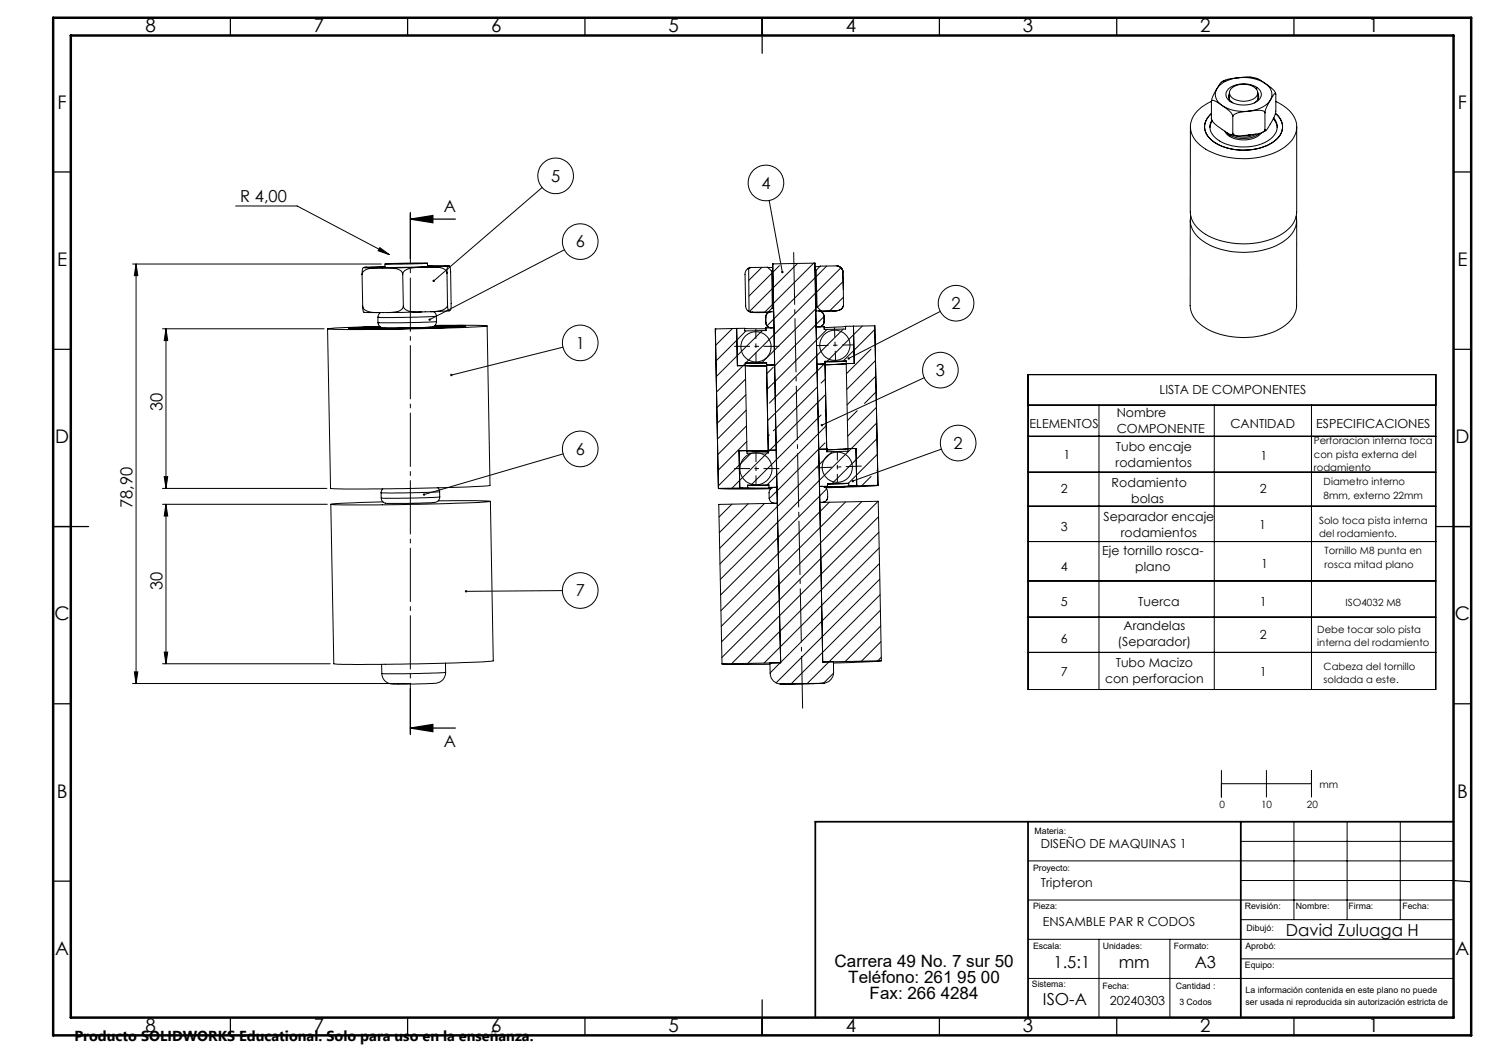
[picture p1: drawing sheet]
<svg xmlns="http://www.w3.org/2000/svg" width="420mm" height="297mm" viewBox="0 0 420 297" stroke-linecap="round" stroke-linejoin="round" font-family="sans-serif">
<g fill="none" stroke="#000" stroke-width=".28">
<path d="M335.8 35.8l-.1 24a8.7 8.7 0 0 0 6.2 7.2 22.4 22.4 0 0 0 20.6-1.6 7.2 7.2 0 0 0 3.3-5.6v-24M341.4 32.3a4.6 4.6 0 0 0 .8 7.6 16.1 16.1 0 0 0 17.3-.1 4.6 4.6 0 0 0 .3-7.8 4.6 4.6 0 0 1-.2 7.7 15.9 15.9 0 0 1-17.9-.2 4.6 4.6 0 0 1 0-7.5zM341.7 28.6a8.9 8.9 0 0 0-5.9 6.9 8.1 8.1 0 0 0 5.2 7.1 22.4 22.4 0 0 0 21.5-1.2 6.5 6.5 0 0 0-.2-11.4l-2.4-1.4M341.7 28.7v-.2a1.14 1.14 0 0 1 1.7 .4l1.3 .9M341.7 33.4a4.9 4.9 0 0 0 2.5 2.7l1.2 .9a2.44 2.44 0 0 0 2.3 .8v-.2M341.7 33.4l.1 .3M341.7 28.7v4.7M341.9 34.1l-.6 1.8M343.2 25a3.5 3.5 0 0 0 1.5 4.8M343.2 25l-1.1 2.2-.4 1.5M344.7 29.8a11.1 11.1 0 0 0 7.6 1.6M344.7 29.8a6.2 6.2 0 0 1 3 3"/>
<path d="M345 22.9l-.6 .4-1.2 1.7M345 22.9l.5 .1M345.4 37a6.4 6.4 0 0 0 6.9 2.3l2-.6 1.5-1.2M345.5 23l-1.6 1.2-.7 .8M345.9 37.4a7.7 7.7 0 0 0 9.5 .2M346.8 26.4l-.3 .7 .1 .7 1 1.1M346.8 26.2v1.9M347 28.6l.6 .3M347.1 37.9l1.7 .4M347.2 25.1a5.3 5.3 0 0 1 7.4 .3 2.12 2.12 0 0 1-2 2.9 5.3 5.3 0 0 1-5.6-1.4 1.53 1.53 0 0 1 .2-1.8zM347.6 28.9l.1 .1M347.7 32.8v4.8"/>
<path d="M349.3 21.9l-2.5 .4-1.8 .6M349.3 21.9l-1.5 .3-2.3 .8M349.3 21.9a11.6 11.6 0 0 1 7.5 1.6M352.3 31.4l-1.1 .1a4.1 4.1 0 0 0-3.5 1.3M352.3 31.4l2.5-.3a1.6 1.6 0 0 1 2 .7M352.7 38.1l-2 .2M352.8 21.8l2.1 .5 1.9 1.2M352.8 21.7l-3.5 .2M354.3 37.8a7.7 7.7 0 0 1-6.5 .3M354.6 24.7a2.29 2.29 0 0 1 1.2 2.3 2.29 2.29 0 0 1-1.8 1.9 7.7 7.7 0 0 1-7-.3M354.6 24.7a6.9 6.9 0 0 0-8.3 .7 2.11 2.11 0 0 0 .7 3.2M354.6 24.7l-.3 .3"/>
<path d="M354.8 26.4a1.89 1.89 0 0 1-1 2.6M354.8 26.2v1.9M356.8 36.6a3.1 3.1 0 0 1-3 1.3 13.3 13.3 0 0 1-5.8 .1l-.3-.4M356.8 31.8v4.8M356.8 23.5a3.5 3.5 0 0 1 1.6 4.7M356.8 23.5l2.3 1.8 .7 1M357 36.8l-1 .6M358.4 28.2a7.9 7.9 0 0 1-6.1 3.2M358.4 28.2l-1.2 2.2-.4 1.4M358.4 28.2l.7-1.3a.6 .6 0 0 1 .7-.6l.1 5.1a13.7 13.7 0 0 1-3 5.5l-.1-.3M359.2 33.5l.7 1.1 .4 1.4M359.3 33.3a4.1 4.1 0 0 1-1.5 6.3 13.8 13.8 0 0 1-14.9-.7 3.8 3.8 0 0 1-1.1-5"/>
<path d="M66.5 58.1h17.3l26 13.7M152.9 52.9l-30.6 26.3M217 56.5l3.7 20.2M37.4 74.5h70.2M38.4 74.5v118.3M38.4 74.5l.5 3.2h-1zM102.1 77.5l.2 8.8M102.6 75.5l5.2 .1M102.6 75.5a1.31 1.31 0 0 0-.5 1.5v.5M103.4 75.3l-.8 .2M107.1 75.4h.1M107.1 69.8l2.7 2-3.2-1.1z"/>
<path d="M107.8 75.6a8.4 8.4 0 0 1 5.4 .9l.4 .9M107.8 75.6h-1.5a4.5 4.5 0 0 0-4 1.2l-.2 .7M108.6 75.1l-6 .4M108.6 75.3l-1.5 .1M108.6 74.5v1M108.6 74.4l12-.2-7.4 .3zM113.6 77.4l.2 8.9M119.8 75.3l-1.7 .1a4.7 4.7 0 0 0-4.4 1.5l-.1 .5M119.8 75.3h3.2a2.71 2.71 0 0 1 3.1 1.7M119.8 75.3l-12 .3M120.6 74.9l5.9 .1M120.6 75l1.5 .1-8.5 .3h-6.5"/>
<path d="M120.6 74.2v1M125.6 75h1.1M126.1 77l.1 8.9M126.5 75l-6.7 .3M126.5 75v.1a1.77 1.77 0 0 0-.4 1.9M126.5 75l.4 .2 .2 1.3 .1 9.2a1.9 1.9 0 0 1-.3 1.9l-.4 .1-.1-.2-.2-1.6M159.2 70.4l-38 19.8M211.2 75.7l.8-.2 4.5-.1 1.2 1.1M211.2 75.7l-.8 .6-.3 .8 .2 9.2a1.63 1.63 0 0 0 1 1.5M211.2 75.7l.1 12.1M211.7 75.5l-.8 .3M214.9 75.4l-3.7 3.7"/>
<path d="M216.5 75.4l1.4 .1M217.7 76.5l.1 10.3-1.1 1.2M217.7 76.5h.2M217.7 77.1l-6.5 6.4M218 74.4l2.2 112.5M218 74.4l.2 13.5M219.9 74.9l-1.8 1.8M225 74.3l-6.9 6.8M229.5 74.2l-11.3 11.3M229.8 74.2l2.3 112.5M229.8 74.2l.4 13.5M229.8 74.2l-11.8 .2"/>
<path d="M229.9 78.3l-13.5 13.6M230.2 76.3h-.3M231.3 75.1l-1.4 .1M233.2 75l-2.9 3M236.2 75h.1M236.3 75l.4 .2a1.74 1.74 0 0 1 1.1 1.6M236.3 75l1.2 .8 .3 1M237.2 75.5l-6.8 6.9M237.7 76.3a1.88 1.88 0 0 0-1.8-1.3l-4.5 .1-1.2 1.1 .3 10.4 1.1 1.1M237.7 76.3l.1 .5M237.7 76.3l.2 5.3M237.8 76.8l.1 4.8"/>
<path d="M237.8 79.4l-7.3 7.3M335.7 62.2v24a8.1 8.1 0 0 0 5.3 6.9 22.7 22.7 0 0 0 20.7-.8 7.5 7.5 0 0 0 4-6.1l.1-24M335.9 61a6.8 6.8 0 0 0 3.4 7 22 22 0 0 0 23.2-.3 6.7 6.7 0 0 0 3.1-6.7M45.8 92.7h45.6M46.8 92.7v45.1M46.8 92.7l.5 3.4h-1zM98.4 92.6l8.8-.4zM98.4 92.6l14.9 .1 15.4-.4 2.7-.3-8.3-.1h-.5l8.8 .1-6.2 .4-12 .3zM102.3 86.3l.2 1.7 1.4 .2M104 88.2h2.9M106.6 89.5h.1M106.6 91h.1"/>
<path d="M106.6 89.5v1.5M106.6 91a1.67 1.67 0 0 0 2.1 1.5M106.6 92.5v.2M107.1 92.1l-14.7 .6M107.4 88.2l-.6 .5-.2 .8M107.6 92.4l-1 .1M113.8 86.3a2.29 2.29 0 0 1-2.6 1.7l-1 .1a15.9 15.9 0 0 1-7.1-.6l-.6-.5-.2-.7M119 88l-9.7 .2M121.5 92.2l-12.8 .3M122.1 92.1l1.1 .1-9.4 .3h-7.2M122.3 87.9l.5 .4 .3 .9M122.5 92l6.7 .1-16.3 .6-12.3-.1 6.8-.4"/>
<path d="M122.7 91.8l8-.1 6.7 .2-5.9 .5-17.5 .4-16.8 .2-4.8-.3M123.1 89.2l-9.3 .3h-7.2M123.1 89.2v1.5M123.1 90.7a1.54 1.54 0 0 1-1.6 1.5M123.1 90.7l-10.2 .3h-6.3M123.2 92.2v.2M125.9 87.7l-4.4 .2M126.2 85.9a2.44 2.44 0 0 1-2.7 1.9l-1.1 .1a22.4 22.4 0 0 1-7.5-.3l-.9-.7-.2-.6M126.6 87.7h-.6M137.4 91.9l.8 45-5.9 .4-19 .5-16.2 .1-3.9-.1-.8-45.1M158.8 97.9l-31.5 7.9M201.8 92.8l.8 45"/>
<path d="M202 92.8l-.2 .2M206.6 92.7l-4.7 4.7M207.8 92.6l.2 10.5h2.2M207.8 92.6h2.2v.7l6.1-.1M207.8 92.6l-6 .2M210 92.6l6 .1M210.4 93.3l-8.4 8.5M210.9 87.6l1 .5 2.3 .1M211.3 87.8l.9 .2M212.2 88l2 .2M214.2 88.2h2.5M215 93.3l-13 12.9"/>
<path d="M216 89.5v1.5M216 89.5h.1M216 91a1.41 1.41 0 0 0 1.3 1.5M216 89.5a1.68 1.68 0 0 1 2.2-1.6l.1 4.6M216 91a1.66 1.66 0 0 0 2.3 1.5M216 92.5v.7M216 92.5l.1 .7M216 91h.1M216.7 88h.3M216.7 88h-4.5M217.3 88a1.44 1.44 0 0 0-1.3 1.5M217.8 81.5l-6.4 6.4"/>
<path d="M217.8 86.9h.4M217.8 85.9l-2 2.1M218.3 92.5l.2 10.4M218.3 92.5h-2.3M230 82.7l-19.6 19.6M230.1 87.1l-15.2 15.2M230.2 92.2l.2 10.5M230.5 86.6h-.3M231.1 87.7a1.51 1.51 0 0 1 1.3 1.5M231.6 87.7h-.3M232.4 89.3l-13.9 13.9M232.4 89.2a1.7 1.7 0 0 0-2.3-1.5l.1 4.5"/>
<path d="M232.4 89.2v1.5M232.4 89.2h.1M232.4 90.7a1.74 1.74 0 0 1-2.2 1.5M232.4 89.2l.1 1.5M232.4 90.7h.1M232.5 90.7a1.48 1.48 0 0 1-1.3 1.5M232.5 92.2h-2.3M232.5 92.2h.1M233.3 92.9l-16.9 16.9M235 87.7l-3.4 .2M236.1 87.6h.1M236.1 87.6l-1.1 .1"/>
<path d="M236.1 87.6l-4.5 .1M236.5 87.6h-.4M237.9 92.8l-20.9 20.9M237.9 81.6v4.5M237.9 83.8l-3.8 3.8M237.9 86.1a2.4 2.4 0 0 1-2.9 1.6M237.9 86.1a1.83 1.83 0 0 1-1.4 1.5M238.5 92.1l-6 .3M238.7 92l-.2 .2M240.7 92h-2.2v.8l-6 .1v-.7M240.7 92l.2 10.5h-2.2M243.2 92l-9.9 9.9"/>
<path d="M245.7 98.5l-6.9 6.9M246.7 91.9l.9 45M246.7 91.9l-6 .1M246.7 91.9h.1M246.8 92.9l-9 8.9M246.8 91.9l.8 45M265.2 87.8l-25.8 13.3M210.2 102.5l-8.1 8.1M210.2 102.4l6 .1M210.2 103.1l6 .1M210.2 103.1l.5 24M210.2 102.4v.7"/>
<path d="M210.3 106.9l-8.1 8.1M210.4 111.3l-8.1 8.1M210.5 115.7l-8.1 8.1M216.2 103l.5 24M216.2 102.2v.8M216.2 102.2l.1 .8M216.2 102.2l-6 .2M216.3 103l.4 24M216.3 103h-.1M218.1 103.6l-1.8 1.8M218.5 102.9l.4 24.1M218.5 102.9l-2.2 .1"/>
<path d="M230.4 102.7l.5 24M230.6 109.1l-12.5 12.4M231.6 117l-19.8 19.8M232.7 102.5l-16.2 16.1M232.7 102.7l.5 24M232.7 101.9h.1M232.7 101.9v.8M232.7 102.7h.1M232.7 102.7h-2.3M232.8 106.9l-1.2 1.2M232.9 111.3l-16.2 16.2M233 115.7l-.3 .2"/>
<path d="M238.7 101.8l-6 .3M238.7 102.6l-6 .3M238.7 102.5l.5 24M238.7 101.8v.7M238.7 101.8l-6 .1M241.8 115.8l-2.8 2.8M246.9 101.7l-8 8.1M247 106.1l-8.1 8.1M247.1 110.5l-3.3 3.3M247.2 114.9l-8.1 8.1M247.3 119.3l-44.1 44.1M260.7 106.5l-28.9 13.4"/>
<path d="M290 114.3h115M290 105.7h115v88.8h-115zM310 114.3v80.2M342.5 114.3v80.2M369.9 114.3v80.2M45.8 137.8h46.4M46.3 134.4h1l-.5 3.4zM107.5 139v1.5M107.9 137.9l-.4 1.1M123.5 137.6l.5 1.1M124 138.7l-9.7 .3h-6.8M124 138.7v1.5"/>
<path d="M158.9 128l-39.3 11.5M202.6 137.8l3.1 .1h11.7M210.6 120.1l-8.1 8.1M210.6 124.5l-8 8.1M210.7 127.1h-2.2l.2 10.6 8.9 .1M210.7 127.1l6 .1M210.9 137.6l6.7 .1M210.9 136.8l6 .1M210.9 136.8l6-.1v.8M210.9 136.8v.8M210.9 137.6l-8.3 .2M211.8 127.8l-9.2 9.2"/>
<path d="M216.4 127.7l-9.9 10M216.7 127v.7l-6 .1v-.7M216.7 127h.1M216.9 137.5h1M217 122.7l-.4 .3M218.9 127l.2 10.4M218.9 127h-2.2M219.1 137.4a1.68 1.68 0 0 0-2.2 1.6 2.92 2.92 0 0 0 .5 2.5 2.18 2.18 0 0 0 1.9 .5M219.1 137.4l.2 4.6M219.1 137.4l-2.2 .1M230.9 126.7l.2 10.5M231.1 137.2h.8a1.51 1.51 0 0 1 1.5 1.5l.1 1.5a1.71 1.71 0 0 1-2.3 1.5"/>
<path d="M231.1 137.2l.1 4.5M232.7 124.9l-15.7 15.7M233 120.1l-16.6 16.6M233.2 137.9l-30 29.9M233.2 126.7h.1M233.2 126.7h-2.3M233.4 137.2l-1.1 .1M233.4 137.2h-2.3M234.7 127.4l-31.6 31.7M239.2 126.5l-6 .4M239.2 126.5v.8l-6 .1v-.7M239.2 126.5h2.2l.3 10.5"/>
<path d="M239.4 136.3l-6 .3M239.4 136.3l-6 .1v.8M239.4 136.3v.8M241.7 137l-9 .4 6.7-.3M241.7 137l-2.3 .1M245.7 134.4l-2.6 2.6M247.4 123.7l-12.7 12.7M247.5 128.1l-8.2 8.2M247.5 132.5l-.2 .2M247.6 136.9l-2.9 .3-11.8 .3M247.6 136.9l-5.9 .1M265.5 126.7l-24.9 9"/>
<path d="M290 123h115M290 133.2h115M45.8 142.2h46.5M46.8 142.2v45M46.8 142.2l.5 3.4h-1zM107.6 140.5a1.54 1.54 0 0 0 1.6 1.5M122.1 141.7l-12.7 .3M123.6 141.2l14.7 .2-3.9 .3-16.2 .5-11.7 .2-13.2-.2 3.1-.2 11.6-.4M124 140.2a1.66 1.66 0 0 1-1.9 1.5M124 140.2l-6.9 .3h-9.6M138.3 141.4l.8 45-4.7 .4-16.9 .5-17.5 .1-5.8-.2-.9-45M206.4 142.2l-3.6 3.6"/>
<path d="M211 142.1l-8.1 8.1M215.6 142l-12.6 12.7M217.8 141.8l.5 .2M219.3 142l.9 44.9M219.3 142l-16.6 .3 1 45M231.2 141.7l.9 45M231.2 141.7l16.5-.3 .9 45M232.8 141.5l-.7 .2M233.3 140.7l-.1 .4M233.9 141.6l-30.6 30.7M238.5 141.6l-35.1 35.1M243.1 141.5l-39.6 39.5"/>
<path d="M247.7 141.4l-44.1 44.1M247.8 145.7l-41.5 41.5M247.9 150.1l-37 37M248 154.5l-32.5 32.5M248.1 159l-30.9 30.8M290 142.8h115M290 152.7h115M158.6 166.6l-27.2 .2M248.1 163.4l-29.2 29.2M248.2 167.7l-25.1 25.2M248.3 172.2l-20.6 20.6M248.4 176.6l-10 10"/>
<path d="M290 163.9h115M290 174.1h115M37.4 192.8h78.3M37.9 189.5h1l-.5 3.3zM45.8 187.2h47.3M46.3 183.9h1l-.5 3.3zM107.6 187.4l.1 2.6M107.7 190a3.4 3.4 0 0 0 4.1 3h.5M121.8 192.8l-9.4 .2M125.7 187v2.6M125.7 189.6a3.3 3.3 0 0 1-3.8 3.2M125.7 189.6l-11.5 .4h-6.5"/>
<path d="M203.7 187.3l13.5 .1M220 192.9l1.4 .1M220.2 186.9l-3 .1a6 6 0 0 0 1 5.1l.8 .6 1.3 .2M220.2 186.9l-16.5 .4M232.2 192.7l-11.9 .2M232.5 192.7l-1.6 .1M235.1 189.9l-2.8 2.8M235.1 186.7v2.9a3.1 3.1 0 0 1-2.9 3.1M248.5 181l-5.5 5.5M248.6 185.4l-1 1M248.6 186.4l-13.5 .6M248.6 186.4l-16.5 .3"/>
<path d="M290 184h115M344.5 217.3v7.5M357.2 217.3v7.5M369.9 217.3v7.5M344.5 221h25.4M350 237.3h60M365 231.8v27.6M380 231.8v27.6M395 231.8v27.6M290 242.8h120M290 253.9h120M350 248.4h60"/>
<path d="M350 259.4h60M290 264.9h120M290 276h120M310 264.9v22.1M330 264.9v22.1M350 270.4h60"/>
<circle cx="156.7" cy="49.6" r="5"/>
<circle cx="216" cy="51.6" r="5"/>
<circle cx="163.7" cy="68.2" r="5"/>
<circle cx="163.7" cy="96.7" r="5"/>
<circle cx="213.2" cy="97.8" r="4.3"/>
<circle cx="235.5" cy="97.4" r="4.3"/>
<circle cx="269.7" cy="85.5" r="5"/>
<circle cx="265.3" cy="104.4" r="5"/>
<circle cx="163.7" cy="126.6" r="5"/>
<circle cx="213.2" cy="132.2" r="4.5"/>
<circle cx="236.2" cy="131.8" r="4.3"/>
<circle cx="270.3" cy="125" r="5"/>
<circle cx="163.7" cy="166.6" r="5"/>
</g>
<g fill="none" stroke="#000" stroke-width=".35">
<path d="M65 5v5M115 5v5M165 5v5M215 5v10M265 5v5M315 5v5M365 5v5M15 48.5h5M410 48.5h5M115.7 61.8h12.7M115.7 60.2v12.7M115.7 61.8l6.4-1v2z"/>
<path d="M15 98.5h5M410 98.5h5M15 148.5h10M405 148.5h10M15 198.5h5M115.7 194.2v12.7M410 198.5h5M115.7 205.3h12.7M115.7 205.3l6.4-1v2.1zM15 248.5h5M410 248.4l5 .3M65 287v5"/>
<path d="M115 287v5M165 287v5M215 282v10M265 287v5M315 287v5M365 287v5"/>
</g>
<path d="M115.7 59.8v147.5" fill="none" stroke="#000" stroke-width=".28" stroke-dasharray="15.2 1.3 1.3 1.3" stroke-dashoffset=".5" stroke-linecap="butt"/>
<path d="M223.9 71.1l2.5 128.7" fill="none" stroke="#000" stroke-width=".28" stroke-dasharray="15.2 1.3 1.3 1.3" stroke-dashoffset=".4" stroke-linecap="butt"/>
<path d="M213.2 127.7v9" fill="none" stroke="#000" stroke-width=".28" stroke-dasharray="15.2 1.3 1.3 1.3" stroke-dashoffset="12.6" stroke-linecap="butt"/>
<path d="M207.1 97.7h12.7M219.8 132.2h-12.7M230.3 132l12.7-.5" fill="none" stroke="#000" stroke-width=".28" stroke-dasharray="15.2 1.3 1.3 1.3" stroke-dashoffset="10.8" stroke-linecap="butt"/>
<path d="M236.2 127.5v8.5" fill="none" stroke="#000" stroke-width=".28" stroke-dasharray="15.2 1.3 1.3 1.3" stroke-dashoffset="12.9" stroke-linecap="butt"/>
<path d="M213.2 92.7v9.6M235.4 92.3l.3 9.5" fill="none" stroke="#000" stroke-width=".28" stroke-dasharray="15.2 1.3 1.3 1.3" stroke-dashoffset="12.4" stroke-linecap="butt"/>
<path d="M230.3 97.5l10.6-.2" fill="none" stroke="#000" stroke-width=".28" stroke-dasharray="15.2 1.3 1.3 1.3" stroke-dashoffset="11.9" stroke-linecap="butt"/>
<path d="M290 231.8v55.2M350 231.8v55.2M410 231.8h-180v55.2" fill="none" stroke="#000" stroke-width=".5"/>
<path d="M15 5h400v287h-400zM20 10h390v277h-390z" fill="none" stroke="#000" stroke-width=".7"/>
<g fill="#000">
<path d="M38.4 74.5l.5 3.2h-1zM37.9 189.5h1l-.5 3.3zM46.8 92.7l.5 3.4h-1zM46.3 134.4h1l-.5 3.4zM46.8 142.2l.5 3.4h-1zM46.3 183.9h1l-.5 3.3z"/>
<path d="M107.1 69.8l-.5 .9 3.2 1.1zM122.1 79v.4l.2-.2-.2 .2a.34 .34 0 0 0 .4 .1 .34 .34 0 0 0 .1-.5 .34 .34 0 0 0-.5 0zM127.1 105.5l-.1 .4 .3-.1-.3 .1a.34 .34 0 0 0 .5 .2 .34 .34 0 0 0 .1-.5 .34 .34 0 0 0-.5-.1zM131.2 166.5l-.1 .3h.3h-.3a.33 .33 0 0 0 .5 .3 .33 .33 0 0 0 .1-.5 .33 .33 0 0 0-.5-.1zM119.3 139.3v.3l.3-.1-.3 .1a.33 .33 0 0 0 .4 .2 .33 .33 0 0 0 .2-.5 .33 .33 0 0 0-.6 0zM121 89.9l-.1 .4 .3-.1-.3 .1a.34 .34 0 0 0 .5 .1 .34 .34 0 0 0 .1-.4 .34 .34 0 0 0-.5-.1zM239.2 100.8l-.1 .5 .3-.2-.3 .2a.35 .35 0 0 0 .4 .1 .35 .35 0 0 0 .2-.4 .35 .35 0 0 0-.5-.2zM240.3 135.5l-.1 .3 .4-.1-.4 .1a.34 .34 0 0 0 .5 .2 .34 .34 0 0 0 .1-.5 .34 .34 0 0 0-.5 0zM231.6 119.7l-.1 .3 .3-.1-.3 .1a.34 .34 0 0 0 .5 .2 .34 .34 0 0 0 .1-.5 .34 .34 0 0 0-.5 0zM220.4 76.5v.5l.3 .1v-.4v.4l.2-.2v-.4z"/>
<path d="M115.7 61.8l6.4-1v2zM115.7 205.3l6.4-1v2.1z"/>
</g>
<g font-size="5.3">
<text x="41" y="9">8</text>
<text x="88.5" y="9">7</text>
<text x="138.5" y="9">6</text>
<text x="188.5" y="9">5</text>
<text x="238.5" y="9">4</text>
<text x="288.5" y="9">3</text>
<text x="338.5" y="9">2</text>
<text x="386" y="9">1</text>
<text x="16.2" y="30.8">F</text>
<text x="411.2" y="30.8">F</text>
<text x="16.1" y="75">E</text>
<text x="411.1" y="75">E</text>
<text x="15.5" y="125">D</text>
<text x="410.5" y="125">D</text>
<text x="15.4" y="175">C</text>
<text x="410.4" y="175">C</text>
<text x="16" y="225">B</text>
<text x="411" y="225">B</text>
<text x="15.5" y="269.3">A</text>
<text x="410.5" y="269.3">A</text>
<text x="41" y="291">8</text>
<text x="88.5" y="291">7</text>
<text x="138.5" y="291">6</text>
<text x="188.5" y="291">5</text>
<text x="238.5" y="291">4</text>
<text x="288.5" y="291">3</text>
<text x="338.5" y="291">2</text>
<text x="386" y="291">1</text>
</g>
<g font-size="4.8">
<text x="235.4" y="272.9">Carrera 49 No. 7 sur 50</text>
<text x="239.3" y="277.4">Teléfono: 261 95 00</text>
<text x="245.3" y="281.9">Fax: 266 4284</text>
</g>
<g font-size="4.7">
<text x="155.5" y="51.2">5</text>
<text x="214.8" y="53.2">4</text>
<text x="67.8" y="57.1">R 4,00</text>
<text x="125.2" y="59.8">A</text>
<text x="162.4" y="69.8">6</text>
<text x="268.4" y="87.1">2</text>
<text x="162.4" y="98.3">1</text>
<text x="264" y="106">3</text>
<text x="45.8" y="116" transform="rotate(-90 45.8 116)">30</text>
<text x="162.4" y="128.2">6</text>
<text x="269" y="126.6">2</text>
<text x="37.4" y="143.3" transform="rotate(-90 37.4 143.3)">78,90</text>
<text x="45.8" y="166.4" transform="rotate(-90 45.8 166.4)">30</text>
<text x="162.4" y="168.2">7</text>
<text x="125.2" y="210.6">A</text>
<text x="362.7" y="264.1">David Zuluaga H</text>
<text x="297.2" y="272.9">1.5:1</text>
<text x="315.6" y="272.9">mm</text>
<text x="337" y="272.9">A3</text>
<text x="294.2" y="283.5">ISO-A</text>
</g>
<text font-size="4.1" x="21" y="293.7">Producto SOLIDWORKS Educational. Solo para uso en la enseñanza.</text>
<g font-size="3.5">
<text x="327.1" y="111.2">LISTA DE COMPONENTES</text>
<text x="315" y="117.6">Nombre</text>
<text x="290.4" y="120.6">ELEMENTOS</text>
<text x="315" y="122.1">COMPONENTE</text>
<text x="347" y="120.6">CANTIDAD</text>
<text x="371.2" y="120.6">ESPECIFICACIONES</text>
<text x="300" y="129.4">1</text>
<text x="314.7" y="131.8">rodamientos</text>
<text x="314.7" y="127.3">Tubo encaje</text>
<text x="355.6" y="129.8">1</text>
<text x="313.6" y="137.5">Rodamiento</text>
<text x="299.2" y="139">2</text>
<text x="319.1" y="142">bolas</text>
<text x="355.3" y="139.2">2</text>
<text x="299.2" y="149.7">3</text>
<text x="311.3" y="147">Separador encaje</text>
<text x="355.2" y="149.2">1</text>
<text x="316.2" y="151.5">rodamientos</text>
<text x="299.2" y="161.1">4</text>
<text x="310.9" y="156.5">Eje tornillo rosca-</text>
<text x="320.2" y="161.1">plano</text>
<text x="355.7" y="160.2">1</text>
<text x="299.2" y="171">5</text>
<text x="321.1" y="171">Tuerca</text>
<text x="355.4" y="171">1</text>
<text x="316.9" y="177.8">Arandelas</text>
<text x="299.2" y="181.3">6</text>
<text x="315.2" y="182.3">(Separador)</text>
<text x="355.4" y="180.3">2</text>
<text x="299.2" y="190.6">7</text>
<text x="314.7" y="188.2">Tubo Macizo</text>
<text x="355.3" y="190.6">1</text>
<text x="311.7" y="192.7">con perforacion</text>
<text x="293.6" y="239.2">DISEÑO DE MAQUINAS 1</text>
<text x="293.6" y="250.2">Tripteron</text>
<text x="294.2" y="261">ENSAMBLE PAR R CODOS</text>
<text x="313" y="283.5">20240303</text>
</g>
<g font-size="2.8">
<text x="370.6" y="125.3">Perforacion interna toca</text>
<text x="370.6" y="129.1">con pista externa del</text>
<text x="370.6" y="132.9">rodamiento</text>
<text x="373.4" y="136.8">Diametro interno</text>
<text x="373.4" y="140.6">8mm, externo 22mm</text>
<text x="372.1" y="147.7">Solo toca pista interna</text>
<text x="372.1" y="151.5">del rodamiento.</text>
<text x="373.6" y="156.4">Tornillo M8 punta en</text>
<text x="373.6" y="160.2">rosca mitad plano</text>
<text x="379.5" y="171">ISO4032 M8</text>
<text x="371.6" y="178.5">Debe tocar solo pista</text>
<text x="371.6" y="182.3">interna del rodamiento</text>
<text x="373.4" y="188.9">Cabeza del tornillo</text>
<text x="373.4" y="192.7">soldada a este.</text>
<text x="343.9" y="227.8">0</text>
<text x="355.7" y="227.8">10</text>
<text x="368.7" y="227.8">20</text>
<text x="372.2" y="222.3">mm</text>
</g>
<g font-size="2.5">
<text x="291.8" y="235.2">Materia:</text>
<text x="291.4" y="245.5">Proyecto:</text>
<text x="291.4" y="256.5">Pieza:</text>
<text x="351.1" y="256.5">Revisión:</text>
<text x="365.6" y="256.5">Nombre:</text>
<text x="380.4" y="256.5">Firma:</text>
<text x="395.6" y="256.5">Fecha:</text>
<text x="351.6" y="262.5">Dibujó:</text>
<text x="291.4" y="267.7">Escala:</text>
<text x="311" y="267.8">Unidades:</text>
<text x="331.1" y="267.7">Formato:</text>
<text x="351.3" y="267.7">Aprobó:</text>
<text x="351.1" y="272.9">Equipo:</text>
<text x="291" y="278.4">Sistema:</text>
<text x="311" y="279">Fecha:</text>
<text x="331.6" y="279">Cantidad :</text>
<text x="351.3" y="280.1">La información contenida en este plano no puede</text>
<text x="332.7" y="283.5">3 Codos</text>
<text x="351.3" y="283.6">ser usada ni reproducida sin autorización estricta de</text>
</g>
</svg>
